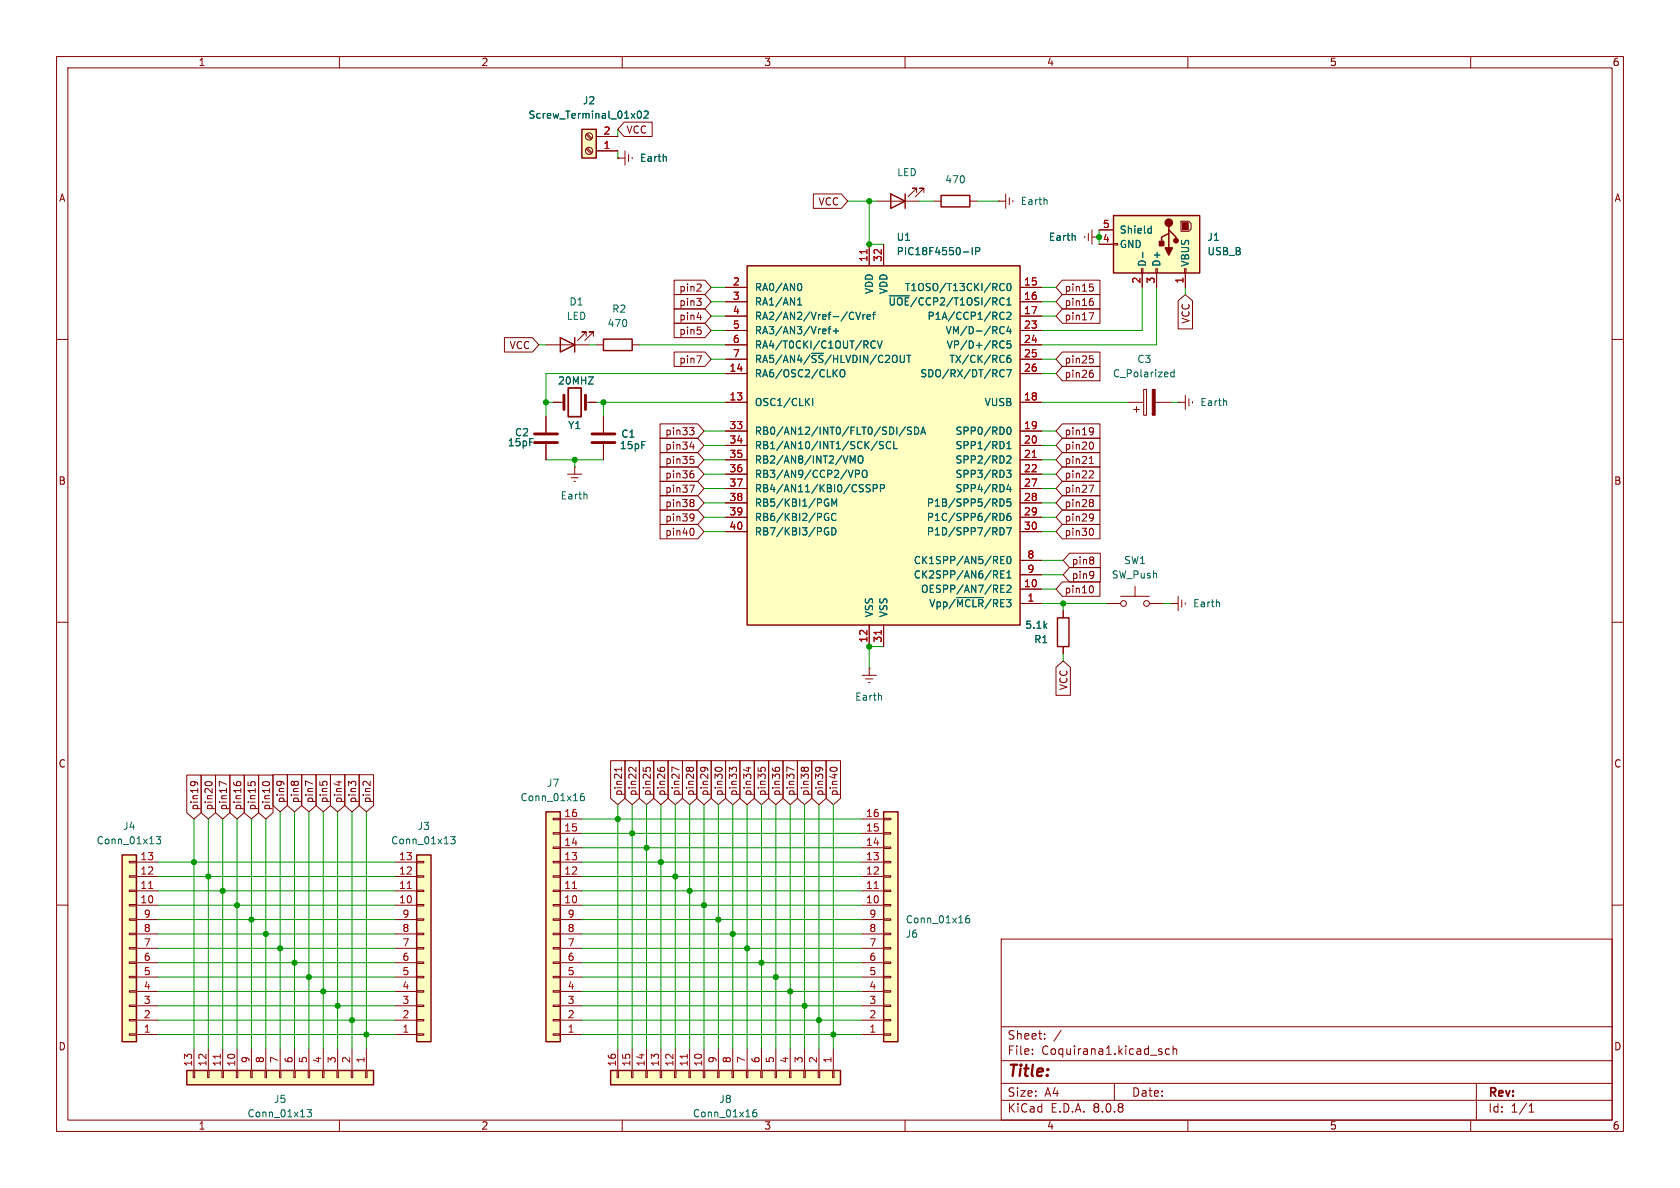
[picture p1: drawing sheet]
<svg xmlns="http://www.w3.org/2000/svg" width="297mm" height="210mm" viewBox="0 0 297 210" stroke-linecap="round" stroke-linejoin="round" font-family="sans-serif">
<g fill="none" stroke="#840000" stroke-width=".18">
<path d="M10 10h277v190h-277zM12 12h273v186h-273zM60 10v2M110 10v2M160 10v2M210 10v2M260 10v2M10 60h2M285 60h2M10 110h2M285 110h2M10 160h2"/>
<path d="M177 166h108v32h-108zM285 160h2M60 198v2M110 198v2M160 198v2M177 194.5h108M177 191.5h108M177 187.5h108M177 181.5h108M182.5 186.3v.1M182.5 185.5v.1M184.7 183.6v.1"/>
<path d="M184.7 182.8v.1M187.6 182.1l-1.3 2M197 191.5v3M205.2 185.9l.3 .2-.3 .3M205.2 185.4l.2 .1M206.7 185.5l-.4-.1-.3 .3v.4l.2 .2h.5M207.4 185.5l.2-.1 .4 .1v.9M207.4 184.9v1.5M210 198v2M260 198v2M261 191.5v6.5M270.3 196.6h.9"/>
<path d="M270.3 195.5l.4-.4v1.5"/>
</g>
<path d="M96.5 143.5h2.6v40.7h-2.6z" fill="#ffffc2"/>
<g fill="none" stroke="#840000" stroke-width=".18">
<path d="M97.8 144.7h1.3v.2h-1.3zM97.8 147.2h1.3v.2h-1.3zM97.8 149.7h1.3v.3h-1.3zM97.8 152.3h1.3v.2h-1.3zM97.8 154.8h1.3v.3h-1.3zM97.8 157.4h1.3v.2h-1.3zM97.8 159.9h1.3v.2h-1.3zM99.1 157.5h3.8M99.1 154.9h3.8M99.1 152.4h3.8M99.1 149.9h3.8M99.1 147.3h3.8"/>
<path d="M99.1 144.8h3.8M97.8 162.4h1.3v.3h-1.3zM97.8 165h1.3v.2h-1.3zM97.8 167.5h1.3v.3h-1.3zM97.8 170.1h1.3v.2h-1.3zM97.8 172.6h1.3v.2h-1.3zM97.8 175.1h1.3v.3h-1.3zM97.8 177.7h1.3v.2h-1.3zM99.1 160h3.8M99.1 177.8h3.8M99.1 175.3h3.8M99.1 172.7h3.8"/>
<path d="M99.1 170.2h3.8M99.1 167.6h3.8M99.1 165.1h3.8M99.1 162.6h3.8M97.8 180.2h1.3v.3h-1.3zM97.8 182.8h1.3v.2h-1.3zM99.1 182.9h3.8M99.1 180.3h3.8"/>
</g>
<path d="M96.5 143.5h2.6v40.7h-2.6z" fill="none" stroke="#840000" stroke-width=".25"/>
<path d="M101.2 157.1h.7" fill="none" stroke="#a90000" stroke-width=".18"/>
<path d="M103.2 140.3h-.4a.86 .86 0 0 0 0 1.2l.5-.1v-.4l-.2-.2h-.3l-.2 .2" fill="none" stroke="#006464" stroke-width=".18"/>
<path d="M73.7 151.1h2.5v33.1h-2.5z" fill="#ffffc2"/>
<g fill="none" stroke="#840000" stroke-width=".18">
<path d="M208.3 71.1h.1M208.3 71.1h1.2M209.5 69.9v2.5M210.2 70.5v1.3M210.8 71v.2M69.8 157.5h3.9M69.8 154.9h3.9M69.8 152.4h3.9M73.7 152.3h1.2v.2h-1.2zM73.7 154.8h1.2v.3h-1.2zM73.7 157.4h1.2v.2h-1.2zM73.7 159.9h1.2v.2h-1.2z"/>
<path d="M69.8 160h3.9M69.8 177.8h3.9M69.8 175.3h3.9M69.8 172.7h3.9M69.8 170.2h3.9M69.8 167.6h3.9M69.8 165.1h3.9M69.8 162.6h3.9M73.7 162.4h1.2v.3h-1.2zM73.7 165h1.2v.2h-1.2zM73.7 167.5h1.2v.3h-1.2zM73.7 170.1h1.2v.2h-1.2z"/>
<path d="M73.7 172.6h1.2v.2h-1.2zM73.7 175.1h1.2v.3h-1.2zM73.7 177.7h1.2v.2h-1.2zM69.8 182.9h3.9M69.8 180.3h3.9M73.7 180.2h1.2v.3h-1.2zM73.7 182.8h1.2v.2h-1.2z"/>
</g>
<path d="M73.7 151.1h2.5v33.1h-2.5z" fill="none" stroke="#840000" stroke-width=".25"/>
<path d="M72 157.1h.7" fill="none" stroke="#a90000" stroke-width=".18"/>
<path d="M216.8 70.9l.1 .8M79.7 147.9h.8l-.5 .5 .4 .1v.5l-.2 .2-.5-.2" fill="none" stroke="#006464" stroke-width=".18"/>
<path d="M196.8 38.1h15.3v10.2h-15.3z" fill="#ffffc2"/>
<path d="M196.8 38.1h15.3v10.2h-15.3zM206.6 40v.6l1.3 1.3v.6M206.6 40.6v.7l-1.2 .6v1.3M206.6 41.3v2.5" fill="none" stroke="#840000" stroke-width=".25"/>
<g fill="#840000" stroke="#840000" stroke-width=".25">
<path d="M206 43.8h1.3l-.7 1.3z"/>
<path d="M205 42.7h.7v.7h-.7z"/>
<circle cx="206.6" cy="39.4" r=".63"/>
<circle cx="207.9" cy="42.5" r=".38"/>
</g>
<path d="M209 39.4h1.1v1.2h-1.1z" fill="#840000" stroke="#840000" stroke-width=".18"/>
<path d="M208.8 39.1h1.4l.4 .4v1l-.4 .4h-1.4zM194.3 43.2h2.5M194.3 40.6h2.5M196.8 43.1h.8v.2h-.8zM201.8 47.5h.3v.8h-.3zM201.9 48.3v2.5M204.3 47.5h.3v.8h-.3zM204.5 48.3v2.5M209.4 47.5h.3v.8h-.3zM209.5 48.3v2.5" fill="none" stroke="#840000" stroke-width=".18"/>
<path d="M203.5 39.9v1.3M202 44.6v1M203.2 40.4h.3M203.5 41.2h-.3" fill="none" stroke="#006464" stroke-width=".18"/>
<path d="M132.1 47h48.2v63.5h-48.2z" fill="#ffffc2"/>
<path d="M132.1 47h48.2v63.5h-48.2z" fill="none" stroke="#840000" stroke-width=".25"/>
<g fill="none" stroke="#840000" stroke-width=".18">
<path d="M128.3 50.8h3.8M128.3 53.3h3.8M128.3 55.9h3.8M128.3 58.4h3.8M153.7 43.2v3.8M156.2 43.2v3.8M180.3 50.8h3.8M180.3 53.3h3.8M180.3 55.9h3.8M180.3 58.4h3.8M128.3 71.1h3.8M128.3 66h3.8"/>
<path d="M128.3 76.2h3.8M128.3 78.7h3.8M128.3 61h3.8M128.3 63.5h3.8M180.3 71.1h3.8M180.3 66h3.8M180.3 76.2h3.8M180.3 78.7h3.8M180.3 61h3.8M180.3 63.5h3.8M128.3 81.3h3.8M128.3 83.8h3.8"/>
<path d="M128.3 86.4h3.8M128.3 88.9h3.8M128.3 91.4h3.8M128.3 94h3.8M180.3 81.3h3.8M180.3 83.8h3.8M180.3 86.4h3.8M180.3 88.9h3.8M180.3 91.4h3.8M180.3 94h3.8M180.3 99.1h3.8M153.7 110.5v3.8"/>
<path d="M156.2 110.5v3.8M180.3 106.7h3.8M180.3 104.1h3.8M180.3 101.6h3.8"/>
</g>
<g fill="none" stroke="#006464" stroke-width=".18">
<path d="M141 53.9h.7M141 53l.4-.4v1.3M141.2 50.2l.1-.1a.68 .68 0 0 1 .5 .6 .68 .68 0 0 1-.5 .7l-.1-.1M146.4 58.2h.5M146.9 57.7l-.3 .2v1.1M147.3 58.5h1M147.8 58v1M150.6 55.2l.3 .1M150.9 56.3l-.3 .2M151.3 55.2l.4 1.3 .4-1.3M152.6 55.6v.9M152.9 55.6l-.3 .3"/>
<path d="M153.3 56l.6-.1-.1-.2-.3-.1-.2 .2v.6h.5M154.3 55.6h.4M154.7 55.2l-.3 .2v1.1M157.2 52.3h3.6M170.3 44.5h1M171.9 43.8v1.2M172.5 44.4h.6l.1-.2v-.3l-.7-.1v1.2M176.9 51.2l.3 .2 .3-.1M177 55.3l.3-.1 .2 .1M177.5 50.2l-.3-.1-.3 .2M177.5 56.3l-.2 .2-.3-.1M177.5 57.9a.6 .6 0 0 0-.8 .4 .6 .6 0 0 0 .6 .7l.2-.1"/>
<path d="M178 55.3l.5-.1 .2 .4-.8 .9h.8M178 53.9h.7M178.1 50.2l.2-.1a.68 .68 0 0 1 .4 .6 .68 .68 0 0 1-.4 .7l-.2-.1-.1-.4zM178.1 53l.3-.4v1.3M178.3 57.7l-.3 .9h.8M178.6 58.2v.8M142.6 71l.5 .7M143.1 70.4l-.7 .8M143.7 70.4v1.3M147.5 65.9l.5 .7M148 65.3l-.7 .8M148.6 65.5l.2-.2a.43 .43 0 0 1 .6 .5v.4a.42 .42 0 0 1-.5 .4 .42 .42 0 0 1-.4-.4z"/>
<path d="M154.7 60.4a.6 .6 0 0 0-.8 .4 .6 .6 0 0 0 .6 .7l.2-.1M155.1 78l-1.1 1.6M155.1 60.3l.4 1.2 .4-1.2M156.2 78.1l-.5-.1-.2 .2v.3l.6 .3 .1 .3-.3 .2h-.4M157.5 78.2a.6 .6 0 0 0-.9 .4 .6 .6 0 0 0 .6 .7l.3-.1M158 78v1.3h.6M159.9 62.8l-.1 1.2M160.1 75.4l-1.1 1.7M160.3 62.8h.7M160.7 62.8v1.3M161.1 75.6l-.4-.1-.2 .1v.4l.5 .2 .1 .3-.2 .3-.5-.1M161.7 75.5a.64 .64 0 0 1 .7 .6 .64 .64 0 0 1-.7 .7z"/>
<path d="M162.8 76.8l.4-1.3 .4 1.3M162.9 76.4h.6M176.8 66.3l.4 .3 .3-.1M177 60.3h.3l.2 .1M177.5 65.5l-.3-.2-.4 .4M177.5 61.4l-.2 .1h-.3M177.9 65.3h.9l-.6 1.3M178 78.4l.4-.4v1.3M178 79.3h.7M178.1 75.6l.2-.1a.68 .68 0 0 1 .4 .6 .68 .68 0 0 1-.4 .7l-.2-.1-.1-.4zM178.6 62.8l-.4 .1a.86 .86 0 0 0 0 1.2l.5-.1v-.5l-.2-.2-.4 .1-.1 .1M178.7 60.3h-.6l-.1 .6 .2-.1h.4l.1 .2v.4l-.2 .1-.5-.1"/>
<path d="M146 88.3h.5M146 90.8h.5M146 93.4h.5M146.3 88.9h.2v.5l-.2 .1-.3-.1M146.3 91.5h.2v.4l-.2 .1h-.3M146.3 94h.2v.4l-.2 .2-.3-.1M147.1 93.3a.64 .64 0 0 1 .7 .6 .64 .64 0 0 1-.7 .7zM147.1 89.5v-1.3l.4 .9 .4-.9v1.3M147.8 90.9a.6 .6 0 0 0-.9 .4 .6 .6 0 0 0 .6 .7l.3-.1M150.3 81.9v-1.3l.4 .9 .5-.9v1.3M150.8 83.1l-.4 1.3M151.2 83.8l.6-.1 .2-.1-.1-.3-.7-.2v1.3"/>
<path d="M151.8 80.8l.2-.2a.43 .43 0 0 1 .6 .4v.4a.42 .42 0 0 1-.5 .5 .42 .42 0 0 1-.4-.5zM152.5 83.3l.2-.2a.43 .43 0 0 1 .6 .5v.4a.42 .42 0 0 1-.4 .4 .42 .42 0 0 1-.5-.4zM153.8 85.7h-.5l-.1 .1v.4l.5 .2 .1 .3-.2 .2h-.5M154.4 86.3h.6l.1-.2-.1-.3-.6-.1v1.2M155.6 86.3h.6l.2-.2-.1-.3-.7-.1v1.2M176.8 88.2a.64 .64 0 0 1 .7 .6 .64 .64 0 0 1-.7 .7zM176.8 90.7a.64 .64 0 0 1 .7 .7 .64 .64 0 0 1-.7 .6zM176.8 93.3a.64 .64 0 0 1 .7 .6 .64 .64 0 0 1-.7 .7M176.9 99h.4M177.5 98.4h-.6v1.2h.6M177.9 83.1h.8l-.4 .5 .4 .1v.6l-.2 .1-.6-.1M177.9 93.3h.9l-.6 1.3"/>
<path d="M178 80.7l.5-.1 .2 .4-.8 .9h.8M178.1 98.5l.2-.1a.68 .68 0 0 1 .4 .6 .68 .68 0 0 1-.4 .6l-.2-.1-.1-.3zM178.3 85.6l-.3 .9h.8M178.6 90.7l-.4 .1a.86 .86 0 0 0 0 1.2l.5-.1v-.4l-.2-.3-.4 .1-.1 .2M178.6 86.1v.8M178.7 88.2h-.6l-.1 .6 .2-.1 .4 .1 .1 .1v.5l-.2 .1-.5-.1M169.1 105.6h4.8M176.9 104.1h.4M176.9 104.7h.6M176.9 103.4h.6M176.9 101.5h.4M177.5 100.9h-.6v1.3h.6"/>
<path d="M178 103.6l.5-.2 .2 .4-.8 .9h.8M178 101.3l.4-.4v1.3M178 102.2h.7"/>
</g>
<path d="M153.3 44.1v.7M182.5 80.9h.7M155.8 111.4v.8" fill="none" stroke="#a90000" stroke-width=".18"/>
<path d="M107.9 189.2h40.7v2.6h-40.7z" fill="#ffffc2"/>
<g fill="none" stroke="#840000" stroke-width=".18">
<path d="M191.8 41.8v.2M192.4 41.3v1.2M193 41.9h1.3M193 40.6v2.6M109.1 189.2h.2v1.3h-.2zM109.2 185.4v3.8M111.6 189.2h.3v1.3h-.3zM111.8 185.4v3.8M114.2 189.2h.2v1.3h-.2zM114.3 185.4v3.8M116.7 189.2h.3v1.3h-.3zM116.8 185.4v3.8"/>
<path d="M119.3 189.2h.2v1.3h-.2zM119.4 185.4v3.8M121.8 189.2h.2v1.3h-.2zM121.9 185.4v3.8M124.3 189.2h.3v1.3h-.3zM124.5 185.4v3.8M126.9 189.2h.2v1.3h-.2zM127 185.4v3.8M129.4 189.2h.3v1.3h-.3zM129.5 185.4v3.8M132 189.2h.2v1.3h-.2zM132.1 185.4v3.8"/>
<path d="M134.5 189.2h.2v1.3h-.2zM134.6 185.4v3.8M137 189.2h.3v1.3h-.3zM137.2 185.4v3.8M139.6 189.2h.2v1.3h-.2zM139.7 185.4v3.8M142.1 189.2h.3v1.3h-.3zM142.2 185.4v3.8M144.7 189.2h.2v1.3h-.2zM144.8 185.4v3.8M147.2 189.2h.2v1.3h-.2zM147.3 185.4v3.8"/>
</g>
<path d="M107.9 189.2h40.7v2.6h-40.7z" fill="none" stroke="#840000" stroke-width=".25"/>
<path d="M121.5 186.4v.7" fill="none" stroke="#a90000" stroke-width=".18"/>
<path d="M190 41.7l.1 .8M133.7 196.2h-.4a.86 .86 0 0 0 0 1.2l.4-.1 .1-.4-.2-.3h-.3l-.2 .3" fill="none" stroke="#006464" stroke-width=".18"/>
<path d="M156.2 143.5h2.5v40.7h-2.5z" fill="#ffffc2"/>
<g fill="none" stroke="#840000" stroke-width=".18">
<path d="M152.4 157.5h3.8M152.4 154.9h3.8M152.4 152.4h3.8M152.4 149.9h3.8M152.4 147.3h3.8M152.4 144.8h3.8M156.2 144.7h1.3v.2h-1.3zM156.2 147.2h1.3v.2h-1.3zM156.2 149.7h1.3v.3h-1.3zM156.2 152.3h1.3v.2h-1.3zM156.2 154.8h1.3v.3h-1.3zM156.2 157.4h1.3v.2h-1.3z"/>
<path d="M156.2 159.9h1.3v.2h-1.3zM152.4 160h3.8M152.4 177.8h3.8M152.4 175.3h3.8M152.4 172.7h3.8M152.4 170.2h3.8M152.4 167.6h3.8M152.4 165.1h3.8M152.4 162.6h3.8M156.2 162.4h1.3v.3h-1.3zM156.2 165h1.3v.2h-1.3zM156.2 167.5h1.3v.3h-1.3z"/>
<path d="M156.2 170.1h1.3v.2h-1.3zM156.2 172.6h1.3v.2h-1.3zM156.2 175.1h1.3v.3h-1.3zM156.2 177.7h1.3v.2h-1.3zM152.4 182.9h3.8M152.4 180.3h3.8M156.2 180.2h1.3v.3h-1.3zM156.2 182.8h1.3v.2h-1.3z"/>
</g>
<path d="M156.2 143.5h2.5v40.7h-2.5z" fill="none" stroke="#840000" stroke-width=".25"/>
<path d="M154.5 157.1h.8" fill="none" stroke="#a90000" stroke-width=".18"/>
<path d="M171.3 161.9h-.3a.86 .86 0 0 0 0 1.2l.4-.1v-.4l-.2-.2h-.2l-.3 .2" fill="none" stroke="#006464" stroke-width=".18"/>
<path d="M33 189.2h33v2.6h-33z" fill="#ffffc2"/>
<g fill="none" stroke="#840000" stroke-width=".18">
<path d="M34.2 189.2h.2v1.3h-.2zM34.3 185.4v3.8M36.7 189.2h.3v1.3h-.3zM36.8 185.4v3.8M39.2 189.2h.3v1.3h-.3zM39.4 185.4v3.8M41.8 189.2h.2v1.3h-.2zM41.9 185.4v3.8M44.3 189.2h.3v1.3h-.3zM44.4 185.4v3.8M46.9 189.2h.2v1.3h-.2zM47 185.4v3.8"/>
<path d="M49.4 189.2h.3v1.3h-.3zM49.5 185.4v3.8M51.9 189.2h.3v1.3h-.3zM52.1 185.4v3.8M54.5 189.2h.2v1.3h-.2zM54.6 185.4v3.8M57 189.2h.3v1.3h-.3zM57.1 185.4v3.8M59.6 189.2h.2v1.3h-.2zM59.7 185.4v3.8M62.1 189.2h.3v1.3h-.3zM62.2 185.4v3.8"/>
<path d="M64.6 189.2h.3v1.3h-.3zM64.8 185.4v3.8"/>
</g>
<path d="M33 189.2h33v2.6h-33z" fill="none" stroke="#840000" stroke-width=".25"/>
<path d="M39 186.4v.7" fill="none" stroke="#a90000" stroke-width=".18"/>
<path d="M54.3 196.2h.8l-.5 .4 .4 .2v.5l-.2 .1-.5-.1" fill="none" stroke="#006464" stroke-width=".18"/>
<path d="M21.6 151.1h2.5v33.1h-2.5z" fill="#ffffc2"/>
<g fill="none" stroke="#840000" stroke-width=".18">
<path d="M109.2 27.9h.1M109.2 27.9h1.3M110.5 26.7v2.5M111.1 27.3v1.3M111.8 27.8v.3M154.9 35.6h7.7M162.1 34v-.7h-.8h.8l-1.6 1.5M163.3 34v-.7h-.7h.7l-1.5 1.5M165.1 35.6h1.3M171.4 35.6h1.3M176.5 35.6h.1M176.5 35.6h1.3"/>
<path d="M177.8 34.3v2.5M178.4 34.9v1.3M179.1 35.4v.3M103.6 59.4v-.7h-.7h.7l-1.5 1.5M104.9 59.4v-.7h-.8h.8l-1.5 1.5M96.5 61h7.6M105.4 61h1.3M111.8 61h1.2M22.9 152.3h1.2v.2h-1.2zM22.9 154.8h1.2v.3h-1.2zM22.9 157.4h1.2v.2h-1.2zM22.9 159.9h1.2v.2h-1.2z"/>
<path d="M24.1 157.5h3.8M24.1 154.9h3.8M24.1 152.4h3.8M22.9 162.4h1.2v.3h-1.2zM22.9 165h1.2v.2h-1.2zM22.9 167.5h1.2v.3h-1.2zM22.9 170.1h1.2v.2h-1.2zM22.9 172.6h1.2v.2h-1.2zM22.9 175.1h1.2v.3h-1.2zM22.9 177.7h1.2v.2h-1.2zM24.1 160h3.8M24.1 177.8h3.8"/>
<path d="M24.1 175.3h3.8M24.1 172.7h3.8M24.1 170.2h3.8M24.1 167.6h3.8M24.1 165.1h3.8M24.1 162.6h3.8M22.9 180.2h1.2v.3h-1.2zM22.9 182.8h1.2v.2h-1.2zM24.1 182.9h3.8M24.1 180.3h3.8"/>
</g>
<path d="M157.5 34.3l2.5 1.3-2.5 1.2zM160 34.3v2.5M166.4 34.5h5v2.1h-5zM99.1 59.7l2.5 1.3-2.5 1.2zM101.6 59.7v2.5M106.7 59.9h5.1v2.1h-5.1zM21.6 151.1h2.5v33.1h-2.5z" fill="none" stroke="#840000" stroke-width=".25"/>
<path d="M26.3 157.1h.7" fill="none" stroke="#a90000" stroke-width=".18"/>
<path d="M117.7 27.7l.1 .8M185 35.4l.1 .7M27.6 147.9h.8l-.4 .5 .3 .1v.5l-.1 .2-.6-.2" fill="none" stroke="#006464" stroke-width=".18"/>
<path d="M102.9 22.9h2.5v5h-2.5z" fill="#ffffc2"/>
<path d="M102.9 22.9h2.5v5h-2.5zM186.9 109.2h2.1v5.1h-2.1z" fill="none" stroke="#840000" stroke-width=".25"/>
<g fill="none" stroke="#840000" stroke-width=".18">
<path d="M103.6 23.8l.9 .8M103.6 26.3l.9 .9M103.8 23.6l.9 .9M103.8 26.2l.9 .8M105.4 26.7h3.8M105.4 24.1h3.8M109.2 27.9h.1M110.3 21.6h5v2.5h-5l-1.1-1.2zM143.8 34.3h4.9l1.2 1.3-1.2 1.2h-4.9zM89.2 59.7h4.9l1.1 1.3-1.1 1.2h-4.9zM119.2 57.1h5.4l1.1 1.3-1.1 1.3h-5.4zM119.2 54.6h5.4l1.1 1.3-1.1 1.3h-5.4z"/>
<path d="M119.2 49.5h5.4l1.1 1.3-1.1 1.3h-5.4zM119.2 52.1h5.4l1.1 1.2-1.1 1.3h-5.4zM123.2 52.7h.8l-.5 .5M123.2 56.1h.8M123.3 57.8h.6M123.8 50.3l.2 .1-.1 .3-.7 .8h.8M123.8 58.4l.2 .1-.2 .5M123.8 53.3l.2 .2-.2 .4M128.3 50.8h3.8M128.3 53.3h3.8M128.3 55.9h3.8M128.3 58.4h3.8"/>
<path d="M153.7 43.2v3.8M156.2 43.2v3.8M180.3 50.8h3.8M180.3 53.3h3.8M180.3 55.9h3.8M180.3 58.4h3.8M187.8 52.1h6.7v2.5h-6.7l-1.1-1.3zM187.8 49.5h6.7v2.6h-6.7l-1.1-1.3zM187.8 54.6h6.7v2.6h-6.7l-1.1-1.3zM192.5 55.3h.9l-.6 1.3M192.6 50.2h.6M192.8 50.7h.3l.2 .2-.1 .4-.4 .2"/>
<path d="M192.8 53.2h.3l.2 .3-.1 .4-.4 .1M192.9 52.7h.3M194.3 43.2h2.5M194.3 40.6h2.5M201.9 48.3v2.5M204.5 48.3v2.5M208.3 53.2l1.2-1.1 1.3 1.1v4.9h-2.5zM209.5 48.3v2.5M96.5 73.7v2.8M96.5 78.5v2.8M97.8 71.1h1.9M103.5 71.1h1.9"/>
<path d="M106.7 73.7v2.8M106.7 78.5v2.8M116.7 77.5h6.6l1.2 1.2-1.2 1.3h-6.6zM116.7 74.9h6.6l1.2 1.3-1.2 1.3h-6.6zM119.2 62.2h5.4l1.1 1.3-1.1 1.3h-5.4zM121.9 75.6h.8l-.4 .5 .3 .1 .1 .4-.3 .3h-.3M122 79h.7M122.6 78.6v.8M123.2 62.9h.8l-.5 1.3M128.3 71.1h3.8M128.3 66h3.8M128.3 76.2h3.8"/>
<path d="M128.3 78.7h3.8M128.3 61h3.8M128.3 63.5h3.8M180.3 71.1h3.8M180.3 66h3.8M180.3 76.2h3.8M180.3 78.7h3.8M180.3 61h3.8M180.3 63.5h3.8M187.8 64.8h6.7v2.5h-6.7l-1.1-1.3zM187.8 62.2h6.7v2.6h-6.7l-1.1-1.3zM187.8 77.5h6.7v2.5h-6.7l-1.1-1.3z"/>
<path d="M187.8 74.9h6.7v2.6h-6.7l-1.1-1.3zM192.6 62.9h.6M192.8 63.4h.3l.2 .2-.1 .4-.4 .2M192.8 65.9h.3l.2 .3-.1 .4-.4 .1M192.8 75.6l.4 .1a.84 .84 0 0 1-.3 1.2M192.9 65.4h.3M193 78.1a.79 .79 0 0 1 0 1.3M193.3 76.1l-.2 .3h-.3M199.4 71.1h2.8M200.4 72.4h1M200.9 71.9v1M202.2 68.8h.5v4.6h-.5z"/>
<path d="M204.2 71.1h2.8M100.3 83.8h2.6M101 84.5h1.2M101.5 85.1h.2M101.6 82.6h.1M101.6 82.6v1.2M116.7 85.1h6.6l1.2 1.3-1.2 1.2h-6.6zM116.7 92.7h6.6l1.2 1.3-1.2 1.3h-6.6zM116.7 87.6h6.6l1.2 1.3-1.2 1.3h-6.6zM116.7 90.2h6.6l1.2 1.2-1.2 1.3h-6.6zM116.7 82.5h6.6l1.2 1.3-1.2 1.3h-6.6zM116.7 80h6.6l1.2 1.3-1.2 1.3h-6.6z"/>
<path d="M121.9 85.8h.8l-.5 1.2M122 80.7h.6M122.1 81.2h.3l.3 .2-.1 .4-.5 .2M122.2 83.7h.2l.3 .2-.1 .5-.4 .1M122.2 88.3h.2l.3 .2-.3 .3M122.2 90.8l.4 .2a.84 .84 0 0 1-.3 1.1M122.2 88.8h.2M122.3 93.4a.68 .68 0 0 1 .4 .6 .68 .68 0 0 1-.4 .7M122.3 83.2h.3M122.4 88.8l.3 .3v.2l-.1 .2-.4 .1M122.7 91.4l-.3 .2h-.2M128.3 83.8h3.8"/>
<path d="M128.3 81.3h3.8M128.3 86.4h3.8M128.3 88.9h3.8M128.3 91.4h3.8M128.3 94h3.8M180.3 83.8h3.8M180.3 81.3h3.8M180.3 86.4h3.8M180.3 88.9h3.8M180.3 91.4h3.8M180.3 94h3.8M180.3 99.1h3.8"/>
<path d="M187.8 80h6.7v2.6h-6.7l-1.1-1.3zM187.8 87.6h6.7v2.6h-6.7l-1.1-1.3zM187.8 82.5h6.7v2.6h-6.7l-1.1-1.3zM187.8 85.1h6.7v2.5h-6.7l-1.1-1.2zM187.8 92.7h6.7v2.6h-6.7l-1.1-1.3zM187.8 90.2h6.7v2.5h-6.7l-1.1-1.3zM189.1 97.8h5.4v2.5h-5.4l-1.1-1.2zM192.5 85.8h.9l-.6 1.2M192.6 82h.7M192.7 81l.2-.3v1.3M192.8 83.2l.4 .1 .1 .3-.8 .9h.8M192.8 88.3h.3l.2 .2-.2 .3"/>
<path d="M192.8 90.8l.4 .2a.84 .84 0 0 1-.3 1.1M192.8 88.8h.3M193 93.4a.79 .79 0 0 1 0 1.3M193.1 88.8l.2 .3v.2l-.1 .2-.4 .1M193.2 98.5l.2 .2-.2 .2M193.2 99.1l.2 .1-.2 .5M193.3 91.4l-.2 .2h-.3M152.4 119.4h2.5M153.7 118.1h.1M153.7 110.5v3.8M153.7 118.1v1.3M156.2 110.5v3.8"/>
<path d="M180.3 106.7h3.8M180.3 104.1h3.8M180.3 101.6h3.8M186.7 118l1.3-1.2 1.2 1.2v4.9h-2.5zM187.8 102.9h6.7v2.5h-6.7l-1.1-1.3zM188 108v1.2M188 114.3v1.3M189.1 100.3h5.4v2.6h-5.4l-1.1-1.3zM193 103.5a.79 .79 0 0 1 0 1.3M193.2 101.1h.1a1.07 1.07 0 0 1-.1 1M193.4 101.5l-.2 .2M195.6 106.7h2.5"/>
<path d="M198.1 105.4h5.1M200.7 103.6v1.8M203.2 106.7h2.5M207 106.7h.1M207 106.7h1.3M208.3 105.4v2.6M208.9 106v1.3M209.5 106.6v.2M33 137h2.6v6.7l-1.3 1.1-1.3-1.1zM34.2 138.2l.3 .2v.3M35 138.5l-.1-.1a.86 .86 0 0 0-1.2 0v.3M35.6 137h2.5v6.7l-1.3 1.1-1.2-1.1z"/>
<path d="M36.2 138.5a.79 .79 0 0 1 1.3 0M38.1 137h2.5v6.7l-1.2 1.1-1.3-1.1zM40 138.7l-1.2-.6v.9M40.6 137h2.6v6.7l-1.3 1.1-1.3-1.1zM41.3 138.3v.2M41.8 138.7v-.3l.2-.2h.5l.1 .5M43.2 137h2.5v6.7l-1.3 1.1-1.2-1.1zM43.9 138.2v.6M44.3 138.7v-.3l.3-.2h.4l.1 .5M45.7 137h2.6v6.7l-1.3 1.1-1.3-1.1zM46.4 138.5a.79 .79 0 0 1 1.3 0M48.3 137h2.5v5.4l-1.3 1.1-1.2-1.1z"/>
<path d="M49 138.2h.1a1.07 1.07 0 0 1 1 .1M49.5 138.1l.2 .1M50.8 137h2.5v5.4l-1.2 1.1-1.3-1.1zM51.5 138.2l.2-.1 .3 .1M52.1 138.2l.2-.1 .4 .1M53.3 137h2.6v5.4l-1.3 1.1-1.3-1.1zM55.3 138.6l-1.3-.5v.8M55.9 137h2.5v5.4l-1.3 1.1-1.2-1.1zM56.6 138.2v.6M57.1 138.2l.2-.1 .5 .1M58.4 137h2.6v5.4l-1.3 1.1-1.3-1.1zM59.9 138.1v.7"/>
<path d="M61 137h2.5v5.4l-1.3 1.1-1.2-1.1zM62.1 138.5l-.5-.4v.8M62.2 138.2l.2-.1 .4 .1M63.5 137h2.5v5.4l-1.2 1.1-1.3-1.1zM65.4 138.1v.8l-.7-.7-.3-.1-.2 .1M107.9 134.5h2.6v6.6l-1.3 1.1-1.3-1.1zM109.9 135.6v.8M109.9 136h-1.3l.3 .2M110.5 134.5h2.5v6.6l-1.2 1.1-1.3-1.1zM112.4 135.6v.8l-.9-.8-.3 .2v.4M113 134.5h2.6v6.6l-1.3 1.1-1.3-1.1zM113.7 135.7v.6"/>
<path d="M114.2 136.2v-.3l.2-.3 .4 .1 .2 .5M115.6 134.5h2.5v6.6l-1.3 1.1-1.2-1.1zM116.2 135.8v.2M116.7 136.1v-.2l.3-.3 .4 .1 .1 .4M118.1 134.5h2.6v6.6l-1.3 1.1-1.3-1.1zM120.1 136.1l-1.3-.5v.8M120.6 134.5h2.6v6.6l-1.3 1.1-1.3-1.1zM121.9 135.9l-.3-.3-.3 .3v.2M121.9 135.9l.2-.3h.2l.2 .2 .1 .3M121.9 135.9v.2M123.2 134.5h2.5v6.6l-1.2 1.1-1.3-1.1zM124.4 135.6l.2 .3v.2"/>
<path d="M125.1 136v-.1a.86 .86 0 0 0-1.2 0v.2M125.7 134.5h2.6v6.6l-1.3 1.1-1.3-1.1zM126.4 135.9a.79 .79 0 0 1 1.3 0M128.3 134.5h2.5v6.6l-1.3 1.1-1.2-1.1zM130.2 136.2v-.3l-.2-.3-.5 .1-.1 .4-.5-.5v.8M130.8 134.5h2.6v6.6l-1.3 1.1-1.3-1.1zM131.9 135.8h.9M132.3 135.6v.8M133.3 134.5h2.6v6.6l-1.3 1.1-1.3-1.1zM134 135.7v.6M134.5 136.2v-.3l.2-.3 .5 .1 .1 .5M135.9 134.5h2.5v6.6l-1.2 1.1-1.3-1.1z"/>
<path d="M136.6 135.8v.2M137 136.1v-.2l.3-.3 .4 .1 .1 .4M138.4 134.5h2.6v6.6l-1.3 1.1-1.3-1.1zM140.4 136.1l-1.3-.5v.8M141 134.5h2.5v6.6l-1.3 1.1-1.2-1.1zM142.2 135.9l-.3-.3-.3 .3v.2M142.2 135.9l.2-.3h.3l.1 .2 .1 .3M142.2 135.9v.2M143.5 134.5h2.6v6.6l-1.3 1.1-1.3-1.1zM144.7 135.6l.3 .3v.2M145.5 136l-.1-.1a.86 .86 0 0 0-1.2 0v.2M146 134.5h2.6v6.6l-1.3 1.1-1.3-1.1z"/>
<path d="M146.7 135.9a.79 .79 0 0 1 1.3 0M153 120h1.3M153.5 120.7h.3"/>
<circle cx="104.1" cy="24.1" r=".63"/>
<circle cx="104.1" cy="26.7" r=".63"/>
<circle cx="198.6" cy="106.7" r=".51"/>
<circle cx="202.7" cy="106.7" r=".51"/>
</g>
<g fill="none" stroke="#006464" stroke-width=".18">
<path d="M112.8 19.8l.2-.2a.68 .68 0 0 1 .4 .7 .68 .68 0 0 1-.4 .6l-.2-.1-.1-.4zM113.9 19.8l.5-.2 .2 .4-.8 .9h.8M117.7 27.7l.1 .8M203.5 39.9v1.3M141 53.9h.7M141 53l.4-.4v1.3M141.2 50.2l.1-.1a.68 .68 0 0 1 .5 .6 .68 .68 0 0 1-.5 .7l-.1-.1M146.4 58.2h.5M146.9 57.7l-.3 .2v1.1M147.3 58.5h1M147.8 58v1M150.6 55.2l.3 .1"/>
<path d="M150.9 56.3l-.3 .2M151.3 55.2l.4 1.3 .4-1.3M152.6 55.6v.9M152.9 55.6l-.3 .3M153.3 56l.6-.1-.1-.2-.3-.1-.2 .2v.6h.5M154.3 55.6h.4M154.7 55.2l-.3 .2v1.1M157.2 52.3h3.6M170.3 44.5h1M171.9 43.8v1.2M172.5 44.4h.6l.1-.2v-.3l-.7-.1v1.2M176.9 51.2l.3 .2 .3-.1"/>
<path d="M177 55.3l.3-.1 .2 .1M177.5 50.2l-.3-.1-.3 .2M177.5 56.3l-.2 .2-.3-.1M177.5 57.9a.6 .6 0 0 0-.8 .4 .6 .6 0 0 0 .6 .7l.2-.1M178 55.3l.5-.1 .2 .4-.8 .9h.8M178 53.9h.7M178.1 50.2l.2-.1a.68 .68 0 0 1 .4 .6 .68 .68 0 0 1-.4 .7l-.2-.1-.1-.4zM178.1 53l.3-.4v1.3M178.3 57.7l-.3 .9h.8M178.6 58.2v.8M190 41.7l.1 .8M202 44.6v1"/>
<path d="M203.2 40.4h.3M203.5 41.2h-.3M142.6 71l.5 .7M143.1 70.4l-.7 .8M143.7 70.4v1.3M147.5 65.9l.5 .7M148 65.3l-.7 .8M148.6 65.5l.2-.2a.43 .43 0 0 1 .6 .5v.4a.42 .42 0 0 1-.5 .4 .42 .42 0 0 1-.4-.4zM154.7 60.4a.6 .6 0 0 0-.8 .4 .6 .6 0 0 0 .6 .7l.2-.1M155.1 78l-1.1 1.6M155.1 60.3l.4 1.2 .4-1.2M156.2 78.1l-.5-.1-.2 .2v.3l.6 .3 .1 .3-.3 .2h-.4"/>
<path d="M157.5 78.2a.6 .6 0 0 0-.9 .4 .6 .6 0 0 0 .6 .7l.3-.1M158 78v1.3h.6M159.9 62.8l-.1 1.2M160.1 75.4l-1.1 1.7M160.3 62.8h.7M160.7 62.8v1.3M161.1 75.6l-.4-.1-.2 .1v.4l.5 .2 .1 .3-.2 .3-.5-.1M161.7 75.5a.64 .64 0 0 1 .7 .6 .64 .64 0 0 1-.7 .7zM162.8 76.8l.4-1.3 .4 1.3M162.9 76.4h.6M176.8 66.3l.4 .3 .3-.1M177 60.3h.3l.2 .1"/>
<path d="M177.5 65.5l-.3-.2-.4 .4M177.5 61.4l-.2 .1h-.3M177.9 65.3h.9l-.6 1.3M178 78.4l.4-.4v1.3M178 79.3h.7M178.1 75.6l.2-.1a.68 .68 0 0 1 .4 .6 .68 .68 0 0 1-.4 .7l-.2-.1-.1-.4zM178.6 62.8l-.4 .1a.86 .86 0 0 0 0 1.2l.5-.1v-.5l-.2-.2-.4 .1-.1 .1M178.7 60.3h-.6l-.1 .6 .2-.1h.4l.1 .2v.4l-.2 .1-.5-.1M207.6 65.3v1.3M207.6 65.8h-.4l-.2 .2 .1 .6h.5M103.7 87.4l.1 .8M146 88.3h.5"/>
<path d="M146 90.8h.5M146 93.4h.5M146.3 88.9h.2v.5l-.2 .1-.3-.1M146.3 91.5h.2v.4l-.2 .1h-.3M146.3 94h.2v.4l-.2 .2-.3-.1M147.1 93.3a.64 .64 0 0 1 .7 .6 .64 .64 0 0 1-.7 .7zM147.1 89.5v-1.3l.4 .9 .4-.9v1.3M147.8 90.9a.6 .6 0 0 0-.9 .4 .6 .6 0 0 0 .6 .7l.3-.1M150.3 81.9v-1.3l.4 .9 .5-.9v1.3M150.8 83.1l-.4 1.3M151.2 83.8l.6-.1 .2-.1-.1-.3-.7-.2v1.3M151.8 80.8l.2-.2a.43 .43 0 0 1 .6 .4v.4a.42 .42 0 0 1-.5 .5 .42 .42 0 0 1-.4-.5z"/>
<path d="M152.5 83.3l.2-.2a.43 .43 0 0 1 .6 .5v.4a.42 .42 0 0 1-.4 .4 .42 .42 0 0 1-.5-.4zM153.8 85.7h-.5l-.1 .1v.4l.5 .2 .1 .3-.2 .2h-.5M154.4 86.3h.6l.1-.2-.1-.3-.6-.1v1.2M155.6 86.3h.6l.2-.2-.1-.3-.7-.1v1.2M176.8 88.2a.64 .64 0 0 1 .7 .6 .64 .64 0 0 1-.7 .7zM176.8 90.7a.64 .64 0 0 1 .7 .7 .64 .64 0 0 1-.7 .6zM176.8 93.3a.64 .64 0 0 1 .7 .6 .64 .64 0 0 1-.7 .7M176.9 99h.4M177.5 98.4h-.6v1.2h.6M177.9 83.1h.8l-.4 .5 .4 .1v.6l-.2 .1-.6-.1M177.9 93.3h.9l-.6 1.3M178 80.7l.5-.1 .2 .4-.8 .9h.8"/>
<path d="M178.1 98.5l.2-.1a.68 .68 0 0 1 .4 .6 .68 .68 0 0 1-.4 .6l-.2-.1-.1-.3zM178.3 85.6l-.3 .9h.8M178.6 90.7l-.4 .1a.86 .86 0 0 0 0 1.2l.5-.1v-.4l-.2-.3-.4 .1-.1 .2M178.6 86.1v.8M178.7 88.2h-.6l-.1 .6 .2-.1 .4 .1 .1 .1v.5l-.2 .1-.5-.1M169.1 105.6h4.8M176.9 104.1h.4M176.9 104.7h.6M176.9 103.4h.6M176.9 101.5h.4M177.5 100.9h-.6v1.3h.6M178 103.6l.5-.2 .2 .4-.8 .9h.8"/>
<path d="M178 101.3l.4-.4v1.3M178 102.2h.7M215.5 106.5l.1 .8M155.8 123v.8"/>
</g>
<path d="M100.5 68.6h2.2v5.1h-2.2z" fill="none" stroke="#840000" stroke-width=".3"/>
<path d="M94.5 78.2h4.1M94.5 76.7h4.1M99.7 69.9v2.5M103.5 69.9v2.5M104.6 78.2h4.1M104.6 76.7h4.1" fill="none" stroke="#840000" stroke-width=".51"/>
<path d="M203.7 68.8h.5v4.6h-.5z" fill="#840000" stroke="#840000" stroke-width=".18"/>
<g fill="none" stroke="#009600" stroke-width=".18">
<path d="M109.2 22.9v1.2M109.2 26.7v1.2M149.9 35.6h5M153.7 35.6v7.6h2.5M162.6 35.6h2.5M172.7 35.6h3.8M125.7 53.3h2.6M125.7 55.9h2.6M125.7 50.8h2.6M125.7 58.4h2.6M184.1 53.3h2.6M184.1 55.9h2.6"/>
<path d="M184.1 50.8h2.6M194.3 40.6v1.3M201.9 50.8v7.6h-17.8M204.5 50.8v10.2h-20.4M209.5 50.8v1.3M95.2 61h1.3M96.5 71.1h1.3M104.1 61h1.3M105.4 71.1h22.9M106.7 71.1v2.6M113 61h15.3M124.5 76.2h3.8"/>
<path d="M124.5 78.7h3.8M125.7 63.5h2.6M128.3 66h-31.8v7.7M184.1 63.5h2.6M184.1 71.1h15.3M184.1 66h2.6M184.1 76.2h2.6M184.1 78.7h2.6M207 71.1h1.3M96.5 81.3h10.2M101.6 81.3v1.3M124.5 91.4h3.8"/>
<path d="M124.5 86.4h3.8M124.5 88.9h3.8M124.5 94h3.8M124.5 81.3h3.8M124.5 83.8h3.8M184.1 91.4h2.6M184.1 86.4h2.6M184.1 88.9h2.6M184.1 94h2.6M184.1 81.3h2.6M184.1 83.8h2.6M184.1 99.1h3.9"/>
<path d="M156.2 114.3h-2.5v3.8M184.1 106.7h11.5M184.1 101.6h3.9M184.1 104.1h2.6M188 106.7v1.3M188 115.6v1.2M205.7 106.7h1.3M27.9 157.5h41.9M27.9 154.9h41.9M27.9 152.4h41.9M34.3 144.8v40.6M36.8 144.8v40.6"/>
<path d="M39.4 144.8v40.6M41.9 144.8v40.6M44.4 144.8v40.6M47 144.8v40.6M49.5 143.5v41.9M52.1 143.5v41.9M54.6 143.5v41.9M57.1 143.5v41.9M59.7 143.5v41.9M62.2 143.5v41.9M64.8 143.5v41.9M102.9 157.5h49.5"/>
<path d="M102.9 154.9h49.5M102.9 152.4h49.5M102.9 149.9h49.5M102.9 144.8h49.5M102.9 147.3h49.5M109.2 142.2v43.2M111.8 142.2v43.2M114.3 142.2v43.2M116.8 142.2v43.2M119.4 142.2v43.2M121.9 142.2v43.2M124.5 142.2v43.2"/>
<path d="M127 142.2v43.2M129.5 142.2v43.2M132.1 142.2v43.2M134.6 142.2v43.2M137.2 142.2v43.2M139.7 142.2v43.2M142.2 142.2v43.2M144.8 142.2v43.2M147.3 142.2v43.2M27.9 175.3h41.9M27.9 177.8h41.9M27.9 172.7h41.9"/>
<path d="M27.9 162.6h41.9M27.9 165.1h41.9M27.9 170.2h41.9M27.9 160h41.9M27.9 167.6h41.9M102.9 175.3h49.5M102.9 177.8h49.5M102.9 172.7h49.5M102.9 162.6h49.5M102.9 165.1h49.5M102.9 170.2h49.5M102.9 160h49.5"/>
<path d="M102.9 167.6h49.5M27.9 182.9h41.9M27.9 180.3h41.9M102.9 182.9h49.5M102.9 180.3h49.5"/>
</g>
<path d="M153.3 44.1v.7M182.5 80.9h.7M155.8 111.4v.8" fill="none" stroke="#a90000" stroke-width=".18"/>
<g fill="#009600" stroke="#009600" stroke-width=".18">
<circle cx="47" cy="165.1" r=".46"/>
<circle cx="44.4" cy="162.6" r=".46"/>
<circle cx="64.8" cy="182.9" r=".46"/>
<circle cx="49.5" cy="167.6" r=".46"/>
<circle cx="52.1" cy="170.2" r=".46"/>
<circle cx="54.6" cy="172.7" r=".46"/>
<circle cx="57.1" cy="175.3" r=".46"/>
<circle cx="59.7" cy="177.8" r=".46"/>
<circle cx="62.2" cy="180.3" r=".46"/>
<circle cx="121.9" cy="157.5" r=".46"/>
<circle cx="116.8" cy="152.4" r=".46"/>
<circle cx="119.4" cy="154.9" r=".46"/>
<circle cx="111.8" cy="147.3" r=".46"/>
<circle cx="114.3" cy="149.9" r=".46"/>
<circle cx="109.2" cy="144.8" r=".46"/>
<circle cx="34.3" cy="152.4" r=".46"/>
<circle cx="39.4" cy="157.5" r=".46"/>
<circle cx="41.9" cy="160" r=".46"/>
<circle cx="36.8" cy="154.9" r=".46"/>
<circle cx="147.3" cy="182.9" r=".46"/>
<circle cx="124.5" cy="160" r=".46"/>
<circle cx="127" cy="162.6" r=".46"/>
<circle cx="134.6" cy="170.2" r=".46"/>
<circle cx="137.2" cy="172.7" r=".46"/>
<circle cx="129.5" cy="165.1" r=".46"/>
<circle cx="132.1" cy="167.6" r=".46"/>
<circle cx="142.2" cy="177.8" r=".46"/>
<circle cx="144.8" cy="180.3" r=".46"/>
<circle cx="139.7" cy="175.3" r=".46"/>
<circle cx="194.3" cy="41.9" r=".46"/>
<circle cx="153.7" cy="35.6" r=".46"/>
<circle cx="153.7" cy="43.2" r=".46"/>
<circle cx="106.7" cy="71.1" r=".46"/>
<circle cx="96.5" cy="71.1" r=".46"/>
<circle cx="101.6" cy="81.3" r=".46"/>
<circle cx="153.7" cy="114.3" r=".46"/>
<circle cx="188" cy="106.7" r=".46"/>
</g>
<text font-size="2.8" fill="#840000" x="178" y="190.9">Title:</text>
<g font-size="2.1" fill="#840000">
<text x="178" y="184">Sheet:</text>
<text x="178" y="186.7">File:</text>
<text x="184.1" y="186.7">Coquirana1.kicad_sch</text>
<text x="178" y="196.9">KiCad</text>
<text x="178" y="194.1">Size:</text>
<text x="184.7" y="194.1">A4</text>
<text x="185.7" y="196.9">E.D.A.</text>
<text x="193.3" y="196.9">8.0.8</text>
<text x="200" y="194.1">Date:</text>
<text x="263" y="194.3">Rev:</text>
<text x="263" y="196.9">Id:</text>
<text x="267.1" y="196.9">1/1</text>
</g>
<g font-size="1.8" fill="#840000">
<text x="35" y="11.9">1</text>
<text x="85" y="11.9">2</text>
<text x="135" y="11.9">3</text>
<text x="185" y="11.9">4</text>
<text x="235" y="11.9">5</text>
<text x="285" y="11.9">6</text>
<text x="110.6" y="23.8">VCC</text>
<text x="10.3" y="35.9">A</text>
<text x="285.3" y="35.9">A</text>
<text x="144.6" y="36.5">VCC</text>
<text x="120" y="51.8">pin2</text>
<text x="188.1" y="51.8">pin15</text>
<text x="120" y="59.4">pin5</text>
<text x="120" y="56.8">pin4</text>
<text x="120" y="54.3">pin3</text>
<text x="188.1" y="54.3">pin16</text>
<text x="188.1" y="56.8">pin17</text>
<text x="210.5" y="57.3" transform="rotate(-90 210.5 57.3)">VCC</text>
<text x="90" y="61.9">VCC</text>
<text x="120" y="64.5">pin7</text>
<text x="188.1" y="64.5">pin25</text>
<text x="188.1" y="67">pin26</text>
<text x="117.5" y="77.2">pin33</text>
<text x="188.1" y="77.2">pin19</text>
<text x="117.5" y="82.2">pin35</text>
<text x="117.5" y="79.7">pin34</text>
<text x="188.1" y="82.2">pin21</text>
<text x="188.1" y="79.7">pin20</text>
<text x="10.3" y="85.9">B</text>
<text x="117.5" y="87.3">pin37</text>
<text x="117.5" y="89.9">pin38</text>
<text x="117.5" y="84.8">pin36</text>
<text x="188.1" y="89.9">pin28</text>
<text x="188.1" y="84.8">pin22</text>
<text x="188.1" y="87.3">pin27</text>
<text x="285.3" y="85.9">B</text>
<text x="117.5" y="94.9">pin40</text>
<text x="117.5" y="92.4">pin39</text>
<text x="188.1" y="94.9">pin30</text>
<text x="188.1" y="92.4">pin29</text>
<text x="189.4" y="100">pin8</text>
<text x="188.1" y="105.1">pin10</text>
<text x="189.4" y="102.6">pin9</text>
<text x="188.9" y="122.1" transform="rotate(-90 188.9 122.1)">VCC</text>
<text x="10.3" y="135.9">C</text>
<text x="285.3" y="135.9">C</text>
<text x="35.2" y="143.4" transform="rotate(-90 35.2 143.4)">pin19</text>
<text x="37.8" y="143.4" transform="rotate(-90 37.8 143.4)">pin20</text>
<text x="40.3" y="143.4" transform="rotate(-90 40.3 143.4)">pin17</text>
<text x="42.9" y="143.4" transform="rotate(-90 42.9 143.4)">pin16</text>
<text x="45.4" y="143.4" transform="rotate(-90 45.4 143.4)">pin15</text>
<text x="47.9" y="143.4" transform="rotate(-90 47.9 143.4)">pin10</text>
<text x="50.5" y="142.1" transform="rotate(-90 50.5 142.1)">pin9</text>
<text x="53" y="142.1" transform="rotate(-90 53 142.1)">pin8</text>
<text x="55.6" y="142.1" transform="rotate(-90 55.6 142.1)">pin7</text>
<text x="58.1" y="142.1" transform="rotate(-90 58.1 142.1)">pin5</text>
<text x="60.6" y="142.1" transform="rotate(-90 60.6 142.1)">pin4</text>
<text x="63.2" y="142.1" transform="rotate(-90 63.2 142.1)">pin3</text>
<text x="65.7" y="142.1" transform="rotate(-90 65.7 142.1)">pin2</text>
<text x="110.2" y="140.8" transform="rotate(-90 110.2 140.8)">pin21</text>
<text x="112.7" y="140.8" transform="rotate(-90 112.7 140.8)">pin22</text>
<text x="115.3" y="140.8" transform="rotate(-90 115.3 140.8)">pin25</text>
<text x="117.8" y="140.8" transform="rotate(-90 117.8 140.8)">pin26</text>
<text x="120.3" y="140.8" transform="rotate(-90 120.3 140.8)">pin27</text>
<text x="122.9" y="140.8" transform="rotate(-90 122.9 140.8)">pin28</text>
<text x="125.4" y="140.8" transform="rotate(-90 125.4 140.8)">pin29</text>
<text x="128" y="140.8" transform="rotate(-90 128 140.8)">pin30</text>
<text x="130.5" y="140.8" transform="rotate(-90 130.5 140.8)">pin33</text>
<text x="133" y="140.8" transform="rotate(-90 133 140.8)">pin34</text>
<text x="135.6" y="140.8" transform="rotate(-90 135.6 140.8)">pin35</text>
<text x="138.1" y="140.8" transform="rotate(-90 138.1 140.8)">pin36</text>
<text x="140.7" y="140.8" transform="rotate(-90 140.7 140.8)">pin37</text>
<text x="143.2" y="140.8" transform="rotate(-90 143.2 140.8)">pin38</text>
<text x="145.7" y="140.8" transform="rotate(-90 145.7 140.8)">pin39</text>
<text x="148.3" y="140.8" transform="rotate(-90 148.3 140.8)">pin40</text>
<text x="10.3" y="185.9">D</text>
<text x="285.3" y="185.9">D</text>
<text x="35" y="199.9">1</text>
<text x="85" y="199.9">2</text>
<text x="135" y="199.9">3</text>
<text x="185" y="199.9">4</text>
<text x="235" y="199.9">5</text>
<text x="285" y="199.9">6</text>
</g>
<g font-size="1.8" fill="#006464">
<text x="93.3" y="21.2">Screw_Terminal_01x02</text>
<text x="102.9" y="18.6">J2</text>
<text x="113" y="28.8">Earth</text>
<text x="158.5" y="31.3">LED</text>
<text x="167" y="32.6">470</text>
<text x="180.3" y="36.4">Earth</text>
<text x="197.9" y="41.5">Shield</text>
<text x="158.4" y="42.8">U1</text>
<text x="158.4" y="45.3">PIC18F4550-IP</text>
<text x="185.3" y="42.8">Earth</text>
<text x="197.9" y="44">GND</text>
<text x="202.8" y="47.2" transform="rotate(-90 202.8 47.2)">D-</text>
<text x="205.3" y="47.2" transform="rotate(-90 205.3 47.2)">D+</text>
<text x="210.4" y="47.2" transform="rotate(-90 210.4 47.2)">VBUS</text>
<text x="213.4" y="42.8">J1</text>
<text x="213.4" y="45.3">USB_B</text>
<text x="133.3" y="51.7">RA0/AN0</text>
<text x="154.5" y="52.1" transform="rotate(-90 154.5 52.1)">VDD</text>
<text x="157.1" y="52.1" transform="rotate(-90 157.1 52.1)">VDD</text>
<text x="159.9" y="51.7">T1OSO/T13CKI/RC0</text>
<text x="100.1" y="56.7">LED</text>
<text x="100.6" y="54.2">D1</text>
<text x="107.3" y="58">470</text>
<text x="108.1" y="55.5">R2</text>
<text x="133.3" y="54.2">RA1/AN1</text>
<text x="133.3" y="56.7">RA2/AN2/Vref-/CVref</text>
<text x="133.3" y="59.3">RA3/AN3/Vref+</text>
<text x="157" y="54.2">~{UOE}/CCP2/T1OSI/RC1</text>
<text x="163.9" y="56.7">P1A/CCP1/RC2</text>
<text x="167.1" y="59.3">VM/D-/RC4</text>
<text x="133.3" y="61.8">RA4/T0CKI/C1OUT/RCV</text>
<text x="133.3" y="64.4">RA5/AN4/~{SS}/HLVDIN/C2OUT</text>
<text x="167.3" y="61.8">VP/D+/RC5</text>
<text x="167.7" y="64.4">TX/CK/RC6</text>
<text x="201" y="64.4">C3</text>
<text x="98.5" y="68.2">20MHZ</text>
<text x="133.3" y="72">OSC1/CLKI</text>
<text x="133.3" y="66.9">RA6/OSC2/CLKO</text>
<text x="162.6" y="66.9">SDO/RX/DT/RC7</text>
<text x="174" y="72">VUSB</text>
<text x="196.6" y="66.9">C_Polarized</text>
<text x="212.1" y="72">Earth</text>
<text x="90.9" y="77.3">C2</text>
<text x="100.3" y="76">Y1</text>
<text x="109.7" y="77.6">C1</text>
<text x="133.3" y="77.1">RB0/AN12/INT0/FLT0/SDI/SDA</text>
<text x="168.8" y="77.1">SPP0/RD0</text>
<text x="89.7" y="79.1">15pF</text>
<text x="109.5" y="79.6">15pF</text>
<text x="133.3" y="79.6">RB1/AN10/INT1/SCK/SCL</text>
<text x="133.3" y="82.1">RB2/AN8/INT2/VMO</text>
<text x="168.8" y="79.6">SPP1/RD1</text>
<text x="168.8" y="82.1">SPP2/RD2</text>
<text x="99" y="88.5">Earth</text>
<text x="133.3" y="84.7">RB3/AN9/CCP2/VPO</text>
<text x="133.3" y="87.2">RB4/AN11/KBI0/CSSPP</text>
<text x="133.3" y="89.8">RB5/KBI1/PGM</text>
<text x="163.7" y="89.8">P1B/SPP5/RD5</text>
<text x="168.8" y="84.7">SPP3/RD3</text>
<text x="168.8" y="87.2">SPP4/RD4</text>
<text x="133.3" y="92.3">RB6/KBI2/PGC</text>
<text x="133.3" y="94.8">RB7/KBI3/PGD</text>
<text x="163.7" y="92.3">P1C/SPP6/RD6</text>
<text x="163.7" y="94.8">P1D/SPP7/RD7</text>
<text x="161.4" y="99.9">CK1SPP/AN5/RE0</text>
<text x="198.6" y="99.9">SW1</text>
<text x="161.4" y="102.5">CK2SPP/AN6/RE1</text>
<text x="162.7" y="105">OESPP/AN7/RE2</text>
<text x="164.2" y="107.5">Vpp/~{MCLR}/RE3</text>
<text x="196.4" y="102.5">SW_Push</text>
<text x="210.8" y="107.5">Earth</text>
<text x="154.5" y="109.2" transform="rotate(-90 154.5 109.2)">VSS</text>
<text x="157.1" y="109.2" transform="rotate(-90 157.1 109.2)">VSS</text>
<text x="181.2" y="111.4">5.1k</text>
<text x="182.7" y="113.9">R1</text>
<text x="151.1" y="124.1">Earth</text>
<text x="91.9" y="141.8">Conn_01x16</text>
<text x="96.6" y="139.3">J7</text>
<text x="17" y="149.5">Conn_01x13</text>
<text x="21.7" y="146.9">J4</text>
<text x="69.1" y="149.5">Conn_01x13</text>
<text x="73.7" y="146.9">J3</text>
<text x="160" y="166">J6</text>
<text x="160" y="163.4">Conn_01x16</text>
<text x="43.7" y="197.7">Conn_01x13</text>
<text x="48.3" y="195.2">J5</text>
<text x="122.4" y="197.7">Conn_01x16</text>
<text x="127.1" y="195.2">J8</text>
</g>
<g font-size="1.8" fill="#a90000">
<text x="106.6" y="23.9">2</text>
<text x="106.6" y="26.4">1</text>
<text x="194.9" y="40.4">5</text>
<text x="153.4" y="46.4" transform="rotate(-90 153.4 46.4)">11</text>
<text x="156" y="46.4" transform="rotate(-90 156 46.4)">32</text>
<text x="194.9" y="42.9">4</text>
<text x="129.5" y="50.5">2</text>
<text x="129.5" y="53.1">3</text>
<text x="180.9" y="50.5">15</text>
<text x="180.9" y="53.1">16</text>
<text x="201.7" y="50.2" transform="rotate(-90 201.7 50.2)">2</text>
<text x="204.2" y="50.2" transform="rotate(-90 204.2 50.2)">3</text>
<text x="209.3" y="50.2" transform="rotate(-90 209.3 50.2)">1</text>
<text x="129.5" y="55.6">4</text>
<text x="129.5" y="58.2">5</text>
<text x="180.9" y="55.6">17</text>
<text x="180.9" y="58.2">23</text>
<text x="128.9" y="65.8">14</text>
<text x="129.5" y="60.7">6</text>
<text x="129.5" y="63.2">7</text>
<text x="180.9" y="60.7">24</text>
<text x="180.9" y="63.2">25</text>
<text x="180.9" y="65.8">26</text>
<text x="128.9" y="70.9">13</text>
<text x="180.9" y="70.9">18</text>
<text x="128.9" y="75.9">33</text>
<text x="180.9" y="75.9">19</text>
<text x="128.9" y="78.5">34</text>
<text x="128.9" y="81">35</text>
<text x="128.9" y="83.6">36</text>
<text x="180.9" y="78.5">20</text>
<text x="180.9" y="81">21</text>
<text x="180.9" y="83.6">22</text>
<text x="128.9" y="86.1">37</text>
<text x="128.9" y="88.6">38</text>
<text x="180.9" y="86.1">27</text>
<text x="180.9" y="88.6">28</text>
<text x="128.9" y="91.2">39</text>
<text x="128.9" y="93.7">40</text>
<text x="180.9" y="91.2">29</text>
<text x="180.9" y="93.7">30</text>
<text x="181.5" y="98.8">8</text>
<text x="181.5" y="101.3">9</text>
<text x="180.9" y="103.9">10</text>
<text x="181.5" y="106.4">1</text>
<text x="153.4" y="113.7" transform="rotate(-90 153.4 113.7)">12</text>
<text x="156" y="113.7" transform="rotate(-90 156 113.7)">31</text>
<text x="99.7" y="149.6">14</text>
<text x="99.7" y="147.1">15</text>
<text x="99.7" y="144.5">16</text>
<text x="153" y="149.6">14</text>
<text x="153" y="147.1">15</text>
<text x="153" y="144.5">16</text>
<text x="24.7" y="154.7">12</text>
<text x="24.7" y="152.1">13</text>
<text x="70.4" y="154.7">12</text>
<text x="70.4" y="152.1">13</text>
<text x="99.7" y="154.7">12</text>
<text x="99.7" y="152.1">13</text>
<text x="153" y="154.7">12</text>
<text x="153" y="152.1">13</text>
<text x="24.7" y="159.8">10</text>
<text x="24.7" y="157.2">11</text>
<text x="70.4" y="159.8">10</text>
<text x="70.4" y="157.2">11</text>
<text x="99.7" y="159.8">10</text>
<text x="99.7" y="157.2">11</text>
<text x="153" y="159.8">10</text>
<text x="153" y="157.2">11</text>
<text x="25.3" y="167.4">7</text>
<text x="25.3" y="164.8">8</text>
<text x="25.3" y="162.3">9</text>
<text x="71" y="167.4">7</text>
<text x="71" y="164.8">8</text>
<text x="71" y="162.3">9</text>
<text x="100.3" y="167.4">7</text>
<text x="100.3" y="164.8">8</text>
<text x="100.3" y="162.3">9</text>
<text x="153.6" y="167.4">7</text>
<text x="153.6" y="164.8">8</text>
<text x="153.6" y="162.3">9</text>
<text x="25.3" y="172.5">5</text>
<text x="25.3" y="169.9">6</text>
<text x="71" y="172.5">5</text>
<text x="71" y="169.9">6</text>
<text x="100.3" y="172.5">5</text>
<text x="100.3" y="169.9">6</text>
<text x="153.6" y="172.5">5</text>
<text x="153.6" y="169.9">6</text>
<text x="25.3" y="177.5">3</text>
<text x="25.3" y="175">4</text>
<text x="71" y="177.5">3</text>
<text x="71" y="175">4</text>
<text x="100.3" y="177.5">3</text>
<text x="100.3" y="175">4</text>
<text x="153.6" y="177.5">3</text>
<text x="153.6" y="175">4</text>
<text x="25.3" y="182.6">1</text>
<text x="25.3" y="180.1">2</text>
<text x="71" y="182.6">1</text>
<text x="71" y="180.1">2</text>
<text x="100.3" y="182.6">1</text>
<text x="100.3" y="180.1">2</text>
<text x="153.6" y="182.6">1</text>
<text x="153.6" y="180.1">2</text>
<text x="34" y="188.6" transform="rotate(-90 34 188.6)">13</text>
<text x="36.6" y="188.6" transform="rotate(-90 36.6 188.6)">12</text>
<text x="39.1" y="188.6" transform="rotate(-90 39.1 188.6)">11</text>
<text x="41.7" y="188.6" transform="rotate(-90 41.7 188.6)">10</text>
<text x="44.2" y="188" transform="rotate(-90 44.2 188)">9</text>
<text x="46.7" y="188" transform="rotate(-90 46.7 188)">8</text>
<text x="49.3" y="188" transform="rotate(-90 49.3 188)">7</text>
<text x="51.8" y="188" transform="rotate(-90 51.8 188)">6</text>
<text x="54.4" y="188" transform="rotate(-90 54.4 188)">5</text>
<text x="56.9" y="188" transform="rotate(-90 56.9 188)">4</text>
<text x="59.4" y="188" transform="rotate(-90 59.4 188)">3</text>
<text x="62" y="188" transform="rotate(-90 62 188)">2</text>
<text x="64.5" y="188" transform="rotate(-90 64.5 188)">1</text>
<text x="109" y="188.6" transform="rotate(-90 109 188.6)">16</text>
<text x="111.5" y="188.6" transform="rotate(-90 111.5 188.6)">15</text>
<text x="114" y="188.6" transform="rotate(-90 114 188.6)">14</text>
<text x="116.6" y="188.6" transform="rotate(-90 116.6 188.6)">13</text>
<text x="119.1" y="188.6" transform="rotate(-90 119.1 188.6)">12</text>
<text x="121.7" y="188.6" transform="rotate(-90 121.7 188.6)">11</text>
<text x="124.2" y="188.6" transform="rotate(-90 124.2 188.6)">10</text>
<text x="126.7" y="188" transform="rotate(-90 126.7 188)">9</text>
<text x="129.3" y="188" transform="rotate(-90 129.3 188)">8</text>
<text x="131.8" y="188" transform="rotate(-90 131.8 188)">7</text>
<text x="134.4" y="188" transform="rotate(-90 134.4 188)">6</text>
<text x="136.9" y="188" transform="rotate(-90 136.9 188)">5</text>
<text x="139.4" y="188" transform="rotate(-90 139.4 188)">4</text>
<text x="142" y="188" transform="rotate(-90 142 188)">3</text>
<text x="144.5" y="188" transform="rotate(-90 144.5 188)">2</text>
<text x="147.1" y="188" transform="rotate(-90 147.1 188)">1</text>
</g>
</svg>
